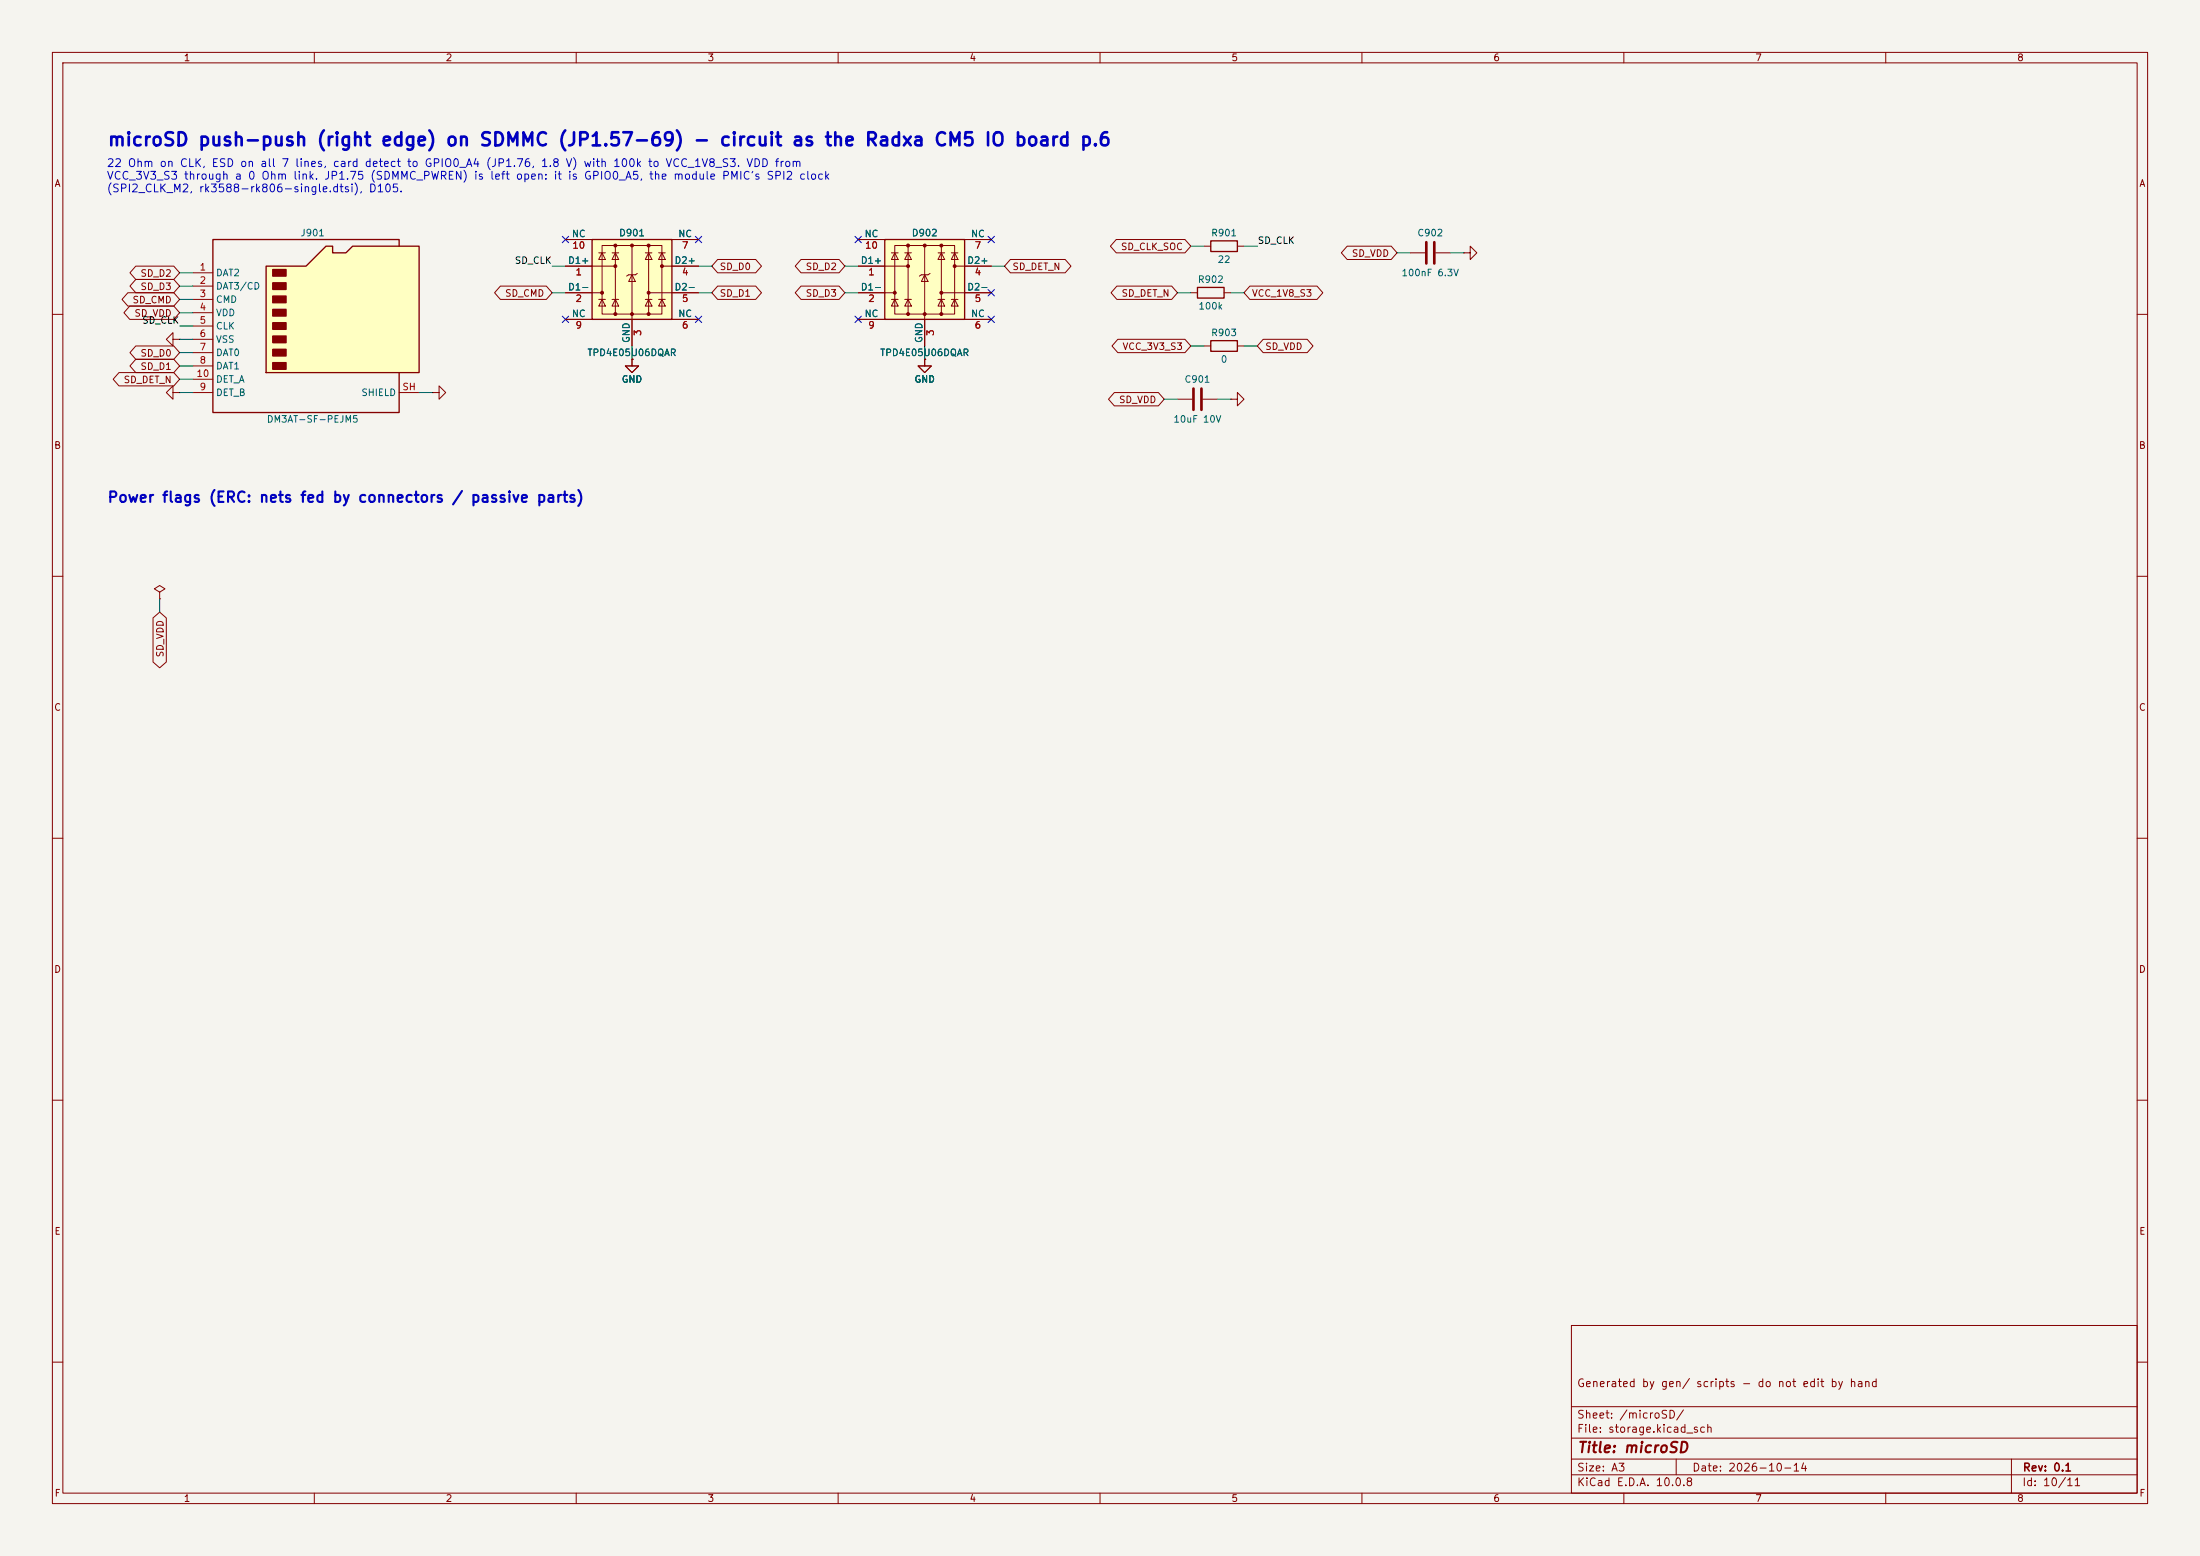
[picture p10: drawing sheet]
<svg xmlns="http://www.w3.org/2000/svg" width="420mm" height="297mm" viewBox="0 0 420 297" stroke-linecap="round" stroke-linejoin="round" font-family="sans-serif">
<path d="M0 0h420v297h-420z" fill="#f5f4ef" stroke="#f5f4ef" stroke-width=".19"/>
<g fill="none" stroke="#840000" stroke-width=".19">
<path d="M10 10h400v277h-400zM12 12h396v273h-396zM60 10v2M110 10v2M160 10v2M210 10v2M260 10v2M310 10v2M360 10v2M10 60h2M234.9 76.2h1.3v-1.3l1.3 1.3-1.3 1.3v-1.3M234.9 76.2h.1"/>
<path d="M408 60h2M10 110h2M408 110h2M10 160h2M408 160h2M10 210h2M408 210h2M300 253h108v32h-108zM10 260h2M300 278.5h108M300 274.5h108M300 268.5h108"/>
<path d="M320 278.5v3M384 278.5v6.5M408 260h2M60 285v2M110 285v2M160 285v2M210 285v2M260 285v2M300 281.5h108M310 285v2M360 285v2"/>
</g>
<path d="M50.8 50.8h7.6l3.8-3.8h1.3v1.3h2.5l1.3-1.3h12.7v24.1h-29.2z" fill="#ffffc2"/>
<path d="M50.8 50.8h7.6l3.8-3.8h1.3v1.3h2.5l1.3-1.3h12.7v24.1h-29.2zM76.2 47v-1.3h-35.6v33h35.6v-7.6" fill="none" stroke="#840000" stroke-width=".25"/>
<g fill="#840000" stroke="#840000" stroke-width=".25">
<path d="M52.1 51.4h2.5v1.3h-2.5z"/>
<path d="M52.1 54h2.5v1.2h-2.5z"/>
<path d="M52.1 56.5h2.5v1.3h-2.5z"/>
<path d="M52.1 59.1h2.5v1.2h-2.5z"/>
<path d="M52.1 61.6h2.5v1.3h-2.5z"/>
<path d="M52.1 64.1h2.5v1.3h-2.5z"/>
<path d="M52.1 66.7h2.5v1.2h-2.5z"/>
<path d="M52.1 69.2h2.5v1.3h-2.5z"/>
</g>
<g fill="none" stroke="#840000" stroke-width=".19">
<path d="M36.8 52.1h3.8M36.8 54.6h3.8M36.8 57.2h3.8M36.8 59.7h3.8M36.8 62.2h3.8M36.8 64.8h3.8M36.8 67.3h3.8M36.8 69.9h3.8M36.8 74.9h3.8M36.8 72.4h3.8M76.2 74.9h3.8M176.5 68.6v1.3h1.3l-1.3 1.2-1.2-1.2h1.2"/>
<path d="M176.5 68.6h.1M30.5 113l1-.6-1-.6-1 .6 1 .6v1.3M30.5 114.3h.1"/>
</g>
<path d="M168.9 45.7h15.2v15.3h-15.2z" fill="#ffffc2"/>
<g fill="none" stroke="#840000" stroke-width=".19">
<path d="M163.8 50.8h9.6M163.8 55.9h7M163.8 45.7h5.1M170.2 48.3h1.2M170.2 57.2h1.2M170.8 46.9h11.4v13h-11.4zM170.8 48.3l.6 1.2h-1.2zM170.8 57.2l.6 1.2h-1.2zM172.7 48.3h1.3M172.7 57.2h1.3M173.4 48.3l.6 1.2h-1.3zM173.4 57.2l.6 1.2h-1.3z"/>
<path d="M173.4 46.9v13M176.5 52.5l.7 1.2h-1.3zM176.5 46.9v19.1M177.5 52.2l-.3 .3h-1.3l-.4 .2M179.1 48.3h1.2M179.1 57.2h1.2M179.7 48.3l.6 1.2h-1.2zM179.7 57.2l.6 1.2h-1.2zM179.7 46.9v13M179.7 55.9h9.5M181.6 48.3h1.3M181.6 57.2h1.3"/>
<path d="M182.2 48.3l.7 1.2h-1.3zM182.2 57.2l.7 1.2h-1.3zM182.2 50.8h7M184.1 45.7h5.1M163.8 61h5.1M184.1 61h5.1"/>
</g>
<path d="M168.9 45.7h15.2v15.3h-15.2z" fill="none" stroke="#840000" stroke-width=".25"/>
<g fill="#840000" stroke="#840000" stroke-width=".19">
<circle cx="170.8" cy="55.9" r=".28"/>
<circle cx="173.4" cy="46.9" r=".28"/>
<circle cx="173.4" cy="50.8" r=".28"/>
<circle cx="173.4" cy="59.9" r=".28"/>
<circle cx="176.5" cy="46.9" r=".28"/>
<circle cx="176.5" cy="59.9" r=".28"/>
<circle cx="179.7" cy="46.9" r=".28"/>
<circle cx="179.7" cy="55.9" r=".28"/>
<circle cx="179.7" cy="59.9" r=".28"/>
<circle cx="182.2" cy="50.8" r=".28"/>
</g>
<path d="M113 45.7h15.3v15.3h-15.3z" fill="#ffffc2"/>
<g fill="none" stroke="#840000" stroke-width=".19">
<path d="M24.4 55.9h8.8l1.1 1.3-1.1 1.2h-8.8l-1.1-1.2zM24.8 58.4h8.4l1.1 1.3-1.1 1.3h-8.4l-1.1-1.3zM25.9 50.8h7.3l1.1 1.3-1.1 1.2h-7.3l-1.1-1.2zM25.9 53.3h7.3l1.1 1.3-1.1 1.3h-7.3l-1.1-1.3zM95.5 54.6h8.8l1.1 1.3-1.1 1.3h-8.8l-1.1-1.3zM107.9 50.8h9.6M107.9 55.9h7M107.9 45.7h5.1M114.3 48.3h1.3M114.3 57.2h1.3M114.9 46.9h11.5v13h-11.5zM114.9 48.3l.7 1.2h-1.3z"/>
<path d="M114.9 57.2l.7 1.2h-1.3zM116.8 48.3h1.3M116.8 57.2h1.3M117.5 48.3l.6 1.2h-1.3zM117.5 57.2l.6 1.2h-1.3zM117.5 46.9v13M120.6 52.5l.7 1.2h-1.3zM120.6 46.9v19.1M121.7 52.2l-.4 .3h-1.3l-.4 .2M123.2 48.3h1.3M123.2 57.2h1.3M123.8 48.3l.7 1.2h-1.3z"/>
<path d="M123.8 57.2l.7 1.2h-1.3zM123.8 46.9v13M123.8 55.9h9.5M125.7 48.3h1.3M125.7 57.2h1.3M126.4 48.3l.6 1.2h-1.3zM126.4 57.2l.6 1.2h-1.3zM126.4 50.8h6.9M128.3 45.7h5M137 54.6h7.3l1.1 1.3-1.1 1.3h-7.3l-1.1-1.3zM137 49.5h7.3l1.1 1.3-1.1 1.3h-7.3l-1.1-1.3zM152.9 49.5h7.3l1.1 1.3-1.1 1.3h-7.3l-1.1-1.3z"/>
<path d="M152.9 54.6h7.3l1.1 1.3-1.1 1.3h-7.3l-1.1-1.3zM163.8 50.8h5.1M163.8 55.9h5.1M163.8 45.7h5.1M184.1 50.8h5.1M184.1 55.9h5.1M184.1 45.7h5.1M192.9 49.5h10.4l1.2 1.3-1.2 1.3h-10.4l-1.1-1.3zM213.1 45.7h13.1l1.1 1.3-1.1 1.3h-13.1l-1.1-1.3zM213.2 54.6h10.5l1.1 1.3-1.1 1.3h-10.5l-1.1-1.3zM227.3 55.9h1.3M229.9 47h1.2"/>
<path d="M233.7 55.9h1.2M236.2 47h1.3M238.6 54.6h12.8l1.1 1.3-1.1 1.3h-12.8l-1.1-1.3zM257.2 47h8.4l1.1 1.3-1.1 1.2h-8.4l-1.1-1.2zM269.2 48.3h2.8M274.1 48.3h2.8M279.4 48.3h1.3v-1.3l1.2 1.3-1.2 1.2v-1.2M279.4 48.3h.1M22.7 71.1h10.5l1.1 1.3-1.1 1.3h-10.5l-1.1-1.3zM25.9 68.6h7.3l1.1 1.3-1.1 1.2h-7.3l-1.1-1.2zM25.9 66h7.3l1.1 1.3-1.1 1.3h-7.3l-1.1-1.3zM33 64.8v-1.3l-1.3 1.3 1.3 1.2v-1.2h1.3"/>
<path d="M33 74.9v-1.2l-1.3 1.2 1.3 1.3v-1.3h1.3M34.3 64.8h.1M34.3 74.9h.1M82.5 74.9h1.3v-1.2l1.3 1.2-1.3 1.3v-1.3M82.5 74.9h.1M107.9 61h5.1M120.6 68.6v1.3h1.3l-1.3 1.2-1.2-1.2h1.2M120.6 68.6h.1M128.3 61h5M163.8 61h5.1M176.5 68.6h.1M176.5 61v5"/>
<path d="M184.1 61h5.1M212.7 74.9h8.4l1.1 1.3-1.1 1.3h-8.4l-1.1-1.3zM213.4 64.8h12.8l1.1 1.2-1.1 1.3h-12.8l-1.1-1.3zM224.8 76.2h2.8M229.6 76.2h2.8M229.9 66h1.2M236.2 66h1.3M241.1 64.8h8.5l1.1 1.2-1.1 1.3h-8.5l-1.1-1.3zM29.2 118l1.3-1.2 1.3 1.2v8.4l-1.3 1.1-1.3-1.1z"/>
</g>
<path d="M113 45.7h15.3v15.3h-15.3zM228.6 54.9h5.1v2h-5.1zM231.1 46h5.1v2h-5.1zM231.1 65h5.1v2.1h-5.1z" fill="none" stroke="#840000" stroke-width=".25"/>
<g fill="#840000" stroke="#840000" stroke-width=".19">
<circle cx="114.9" cy="55.9" r=".28"/>
<circle cx="117.5" cy="46.9" r=".28"/>
<circle cx="117.5" cy="50.8" r=".28"/>
<circle cx="117.5" cy="59.9" r=".28"/>
<circle cx="120.6" cy="46.9" r=".28"/>
<circle cx="120.6" cy="59.9" r=".28"/>
<circle cx="123.8" cy="46.9" r=".28"/>
<circle cx="123.8" cy="55.9" r=".28"/>
<circle cx="123.8" cy="59.9" r=".28"/>
<circle cx="126.4" cy="50.8" r=".28"/>
</g>
<path d="M272.3 46.2v4.1M273.8 46.2v4.1M227.8 74.2v4M229.4 74.2v4" fill="none" stroke="#840000" stroke-width=".51"/>
<g fill="none" stroke="#009600" stroke-width=".19">
<path d="M34.3 59.7h2.5M34.3 54.6h2.5M34.3 57.2h2.5M34.3 52.1h2.5M105.4 55.9h2.5M105.4 50.8h2.5M133.3 55.9h2.6M133.3 50.8h2.6M161.3 55.9h2.5M161.3 50.8h2.5M189.2 50.8h2.6M224.8 55.9h2.5"/>
<path d="M227.3 47h2.6M234.9 55.9h2.6M237.5 47h2.5M266.7 48.3h2.5M276.9 48.3h2.5M34.3 62.2h2.5M34.3 64.8h2.5M34.3 74.9h2.5M34.3 67.3h2.5M34.3 72.4h2.5M34.3 69.9h2.5M80 74.9h2.5"/>
<path d="M120.6 66v2.6M176.5 66v2.6M222.2 76.2h2.6M227.3 66h2.6M232.4 76.2h2.5M237.5 66h2.5M30.5 114.3v2.5"/>
</g>
<g fill="none" stroke="#000084" stroke-width=".19">
<path d="M107.3 45.1l1.3 1.2M108.6 45.1l-1.3 1.2M132.7 45.1l1.3 1.2M134 45.1l-1.3 1.2M163.2 45.1l1.2 1.2M164.4 45.1l-1.2 1.2M188.6 55.3l1.2 1.2M188.6 45.1l1.2 1.2M189.8 55.3l-1.2 1.2M189.8 45.1l-1.2 1.2M107.3 60.4l1.3 1.2M108.6 60.4l-1.3 1.2"/>
<path d="M132.7 60.4l1.3 1.2M134 60.4l-1.3 1.2M163.2 60.4l1.2 1.2M164.4 60.4l-1.2 1.2M188.6 60.4l1.2 1.2M189.8 60.4l-1.2 1.2"/>
</g>
<text font-size="2.5" fill="#0000c2" x="20.4" y="28.5">microSD push-push (right edge) on SDMMC (JP1.57-69) - circuit as the Radxa CM5 IO board p.6</text>
<text font-size="2" fill="#0000c2" x="20.4" y="96.4">Power flags (ERC: nets fed by connectors / passive parts)</text>
<text font-size="2" fill="#840000" x="301" y="277.8">Title: microSD</text>
<g font-size="1.5" fill="#0000c2">
<text x="20.3" y="32.2">22 Ohm on CLK, ESD on all 7 lines, card detect to GPIO0_A4 (JP1.76, 1.8 V) with 100k to VCC_1V8_S3. VDD from</text>
<text x="20.3" y="34.7">VCC_3V3_S3 through a 0 Ohm link. JP1.75 (SDMMC_PWREN) is left open: it is GPIO0_A5, the module PMIC's SPI2 clock</text>
<text x="20.3" y="37.1">(SPI2_CLK_M2, rk3588-rk806-single.dtsi), D105.</text>
</g>
<g font-size="1.5" fill="#840000">
<text x="300.9" y="265.1">Generated by gen/ scripts - do not edit by hand</text>
<text x="300.9" y="273.8">File: storage.kicad_sch</text>
<text x="300.9" y="271.1">Sheet: /microSD/</text>
<text x="300.9" y="281.2">Size: A3</text>
<text x="322.9" y="281.2">Date: 2026-10-14</text>
<text x="386" y="281.2">Rev: 0.1</text>
<text x="300.9" y="284">KiCad E.D.A. 10.0.8</text>
<text x="385.9" y="284">Id: 10/11</text>
</g>
<g font-size="1.3" fill="#840000">
<text x="35" y="12">1</text>
<text x="85" y="12">2</text>
<text x="135" y="12">3</text>
<text x="185" y="12">4</text>
<text x="235" y="12">5</text>
<text x="285" y="12">6</text>
<text x="335" y="12">7</text>
<text x="385" y="12">8</text>
<text x="10.3" y="36">A</text>
<text x="408.3" y="36">A</text>
<text x="26.7" y="53.1">SD_D2</text>
<text x="137.3" y="51.9">SD_D0</text>
<text x="153.7" y="51.9">SD_D2</text>
<text x="193.2" y="51.9">SD_DET_N</text>
<text x="213.9" y="48">SD_CLK_SOC</text>
<text x="258" y="49.3">SD_VDD</text>
<text x="25.2" y="58.2">SD_CMD</text>
<text x="26.7" y="55.7">SD_D3</text>
<text x="96.3" y="56.9">SD_CMD</text>
<text x="137.3" y="56.9">SD_D1</text>
<text x="153.7" y="56.9">SD_D3</text>
<text x="214" y="56.9">SD_DET_N</text>
<text x="238.9" y="56.9">VCC_1V8_S3</text>
<text x="25.6" y="60.7">SD_VDD</text>
<text x="26.7" y="70.9">SD_D1</text>
<text x="26.7" y="68.4">SD_D0</text>
<text x="214.2" y="67.1">VCC_3V3_S3</text>
<text x="241.4" y="67.1">SD_VDD</text>
<text x="23.5" y="73.4">SD_DET_N</text>
<text x="213.5" y="77.3">SD_VDD</text>
<text x="10.2" y="86">B</text>
<text x="408.2" y="86">B</text>
<text x="31.5" y="125.6" transform="rotate(-90 31.5 125.6)">SD_VDD</text>
<text x="10.2" y="136">C</text>
<text x="408.2" y="136">C</text>
<text x="10.2" y="186">D</text>
<text x="408.2" y="186">D</text>
<text x="10.3" y="236">E</text>
<text x="408.3" y="236">E</text>
<text x="10.3" y="286">F</text>
<text x="35" y="287">1</text>
<text x="85" y="287">2</text>
<text x="135" y="287">3</text>
<text x="185" y="287">4</text>
<text x="235" y="287">5</text>
<text x="285" y="287">6</text>
<text x="335" y="287">7</text>
<text x="385" y="287">8</text>
<text x="408.3" y="286">F</text>
</g>
<g font-size="1.3" fill="#006464">
<text x="57.3" y="45.4">J901</text>
<text x="109.1" y="45.6">NC</text>
<text x="118.1" y="45.4">D901</text>
<text x="129.4" y="45.6">NC</text>
<text x="164.9" y="45.6">NC</text>
<text x="174" y="45.4">D902</text>
<text x="185.3" y="45.6">NC</text>
<text x="231.1" y="45.4">R901</text>
<text x="270.5" y="45.4">C902</text>
<text x="41.1" y="53">DAT2</text>
<text x="108.3" y="50.7">D1+</text>
<text x="128.7" y="50.7">D2+</text>
<text x="164.2" y="50.7">D1+</text>
<text x="184.5" y="50.7">D2+</text>
<text x="232.3" y="50.5">22</text>
<text x="267.4" y="53">100nF 6.3V</text>
<text x="41.1" y="55.6">DAT3/CD</text>
<text x="41.1" y="58.1">CMD</text>
<text x="108.3" y="55.7">D1-</text>
<text x="128.7" y="55.7">D2-</text>
<text x="164.2" y="55.7">D1-</text>
<text x="184.5" y="55.7">D2-</text>
<text x="228.6" y="54.3">R902</text>
<text x="228.7" y="59.4">100k</text>
<text x="41.1" y="60.7">VDD</text>
<text x="41.1" y="63.2">CLK</text>
<text x="41.1" y="65.7">VSS</text>
<text x="109.1" y="60.8">NC</text>
<text x="120.5" y="65.6" transform="rotate(-90 120.5 65.6)">GND</text>
<text x="129.4" y="60.8">NC</text>
<text x="164.9" y="60.8">NC</text>
<text x="176.4" y="65.6" transform="rotate(-90 176.4 65.6)">GND</text>
<text x="185.3" y="60.8">NC</text>
<text x="231.1" y="64.5">R903</text>
<text x="41.1" y="68.3">DAT0</text>
<text x="41.1" y="70.8">DAT1</text>
<text x="112" y="68.3">TPD4E05U06DQAR</text>
<text x="167.9" y="68.3">TPD4E05U06DQAR</text>
<text x="232.9" y="69.5">0</text>
<text x="41.1" y="75.9">DET_B</text>
<text x="41.1" y="73.4">DET_A</text>
<text x="68.9" y="75.9">SHIELD</text>
<text x="118.6" y="73.4">GND</text>
<text x="174.5" y="73.4">GND</text>
<text x="226" y="73.4">C901</text>
<text x="50.8" y="81">DM3AT-SF-PEJM5</text>
<text x="223.9" y="81">10uF 10V</text>
</g>
<g font-size="1.3" fill="#a90000">
<text x="109.2" y="47.8">10</text>
<text x="130.1" y="47.8">7</text>
<text x="165" y="47.8">10</text>
<text x="186" y="47.8">7</text>
<text x="38" y="51.9">1</text>
<text x="109.8" y="52.9">1</text>
<text x="130.1" y="52.9">4</text>
<text x="165.6" y="52.9">1</text>
<text x="186" y="52.9">4</text>
<text x="38" y="54.5">2</text>
<text x="38" y="57">3</text>
<text x="38" y="59.6">4</text>
<text x="109.8" y="57.9">2</text>
<text x="130.1" y="57.9">5</text>
<text x="165.6" y="57.9">2</text>
<text x="186" y="57.9">5</text>
<text x="38" y="62.1">5</text>
<text x="38" y="64.6">6</text>
<text x="109.8" y="63">9</text>
<text x="122.7" y="64.2" transform="rotate(-90 122.7 64.2)">3</text>
<text x="130.1" y="63">6</text>
<text x="165.6" y="63">9</text>
<text x="178.6" y="64.2" transform="rotate(-90 178.6 64.2)">3</text>
<text x="186" y="63">6</text>
<text x="38" y="67.2">7</text>
<text x="38" y="69.7">8</text>
<text x="37.4" y="72.3">10</text>
<text x="38" y="74.8">9</text>
<text x="76.7" y="74.8">SH</text>
</g>
<g font-size="1.3" fill="#0f0f0f">
<text x="240" y="46.9">SD_CLK</text>
<text x="98.2" y="50.7">SD_CLK</text>
<text x="27" y="62.1">SD_CLK</text>
</g>
</svg>
